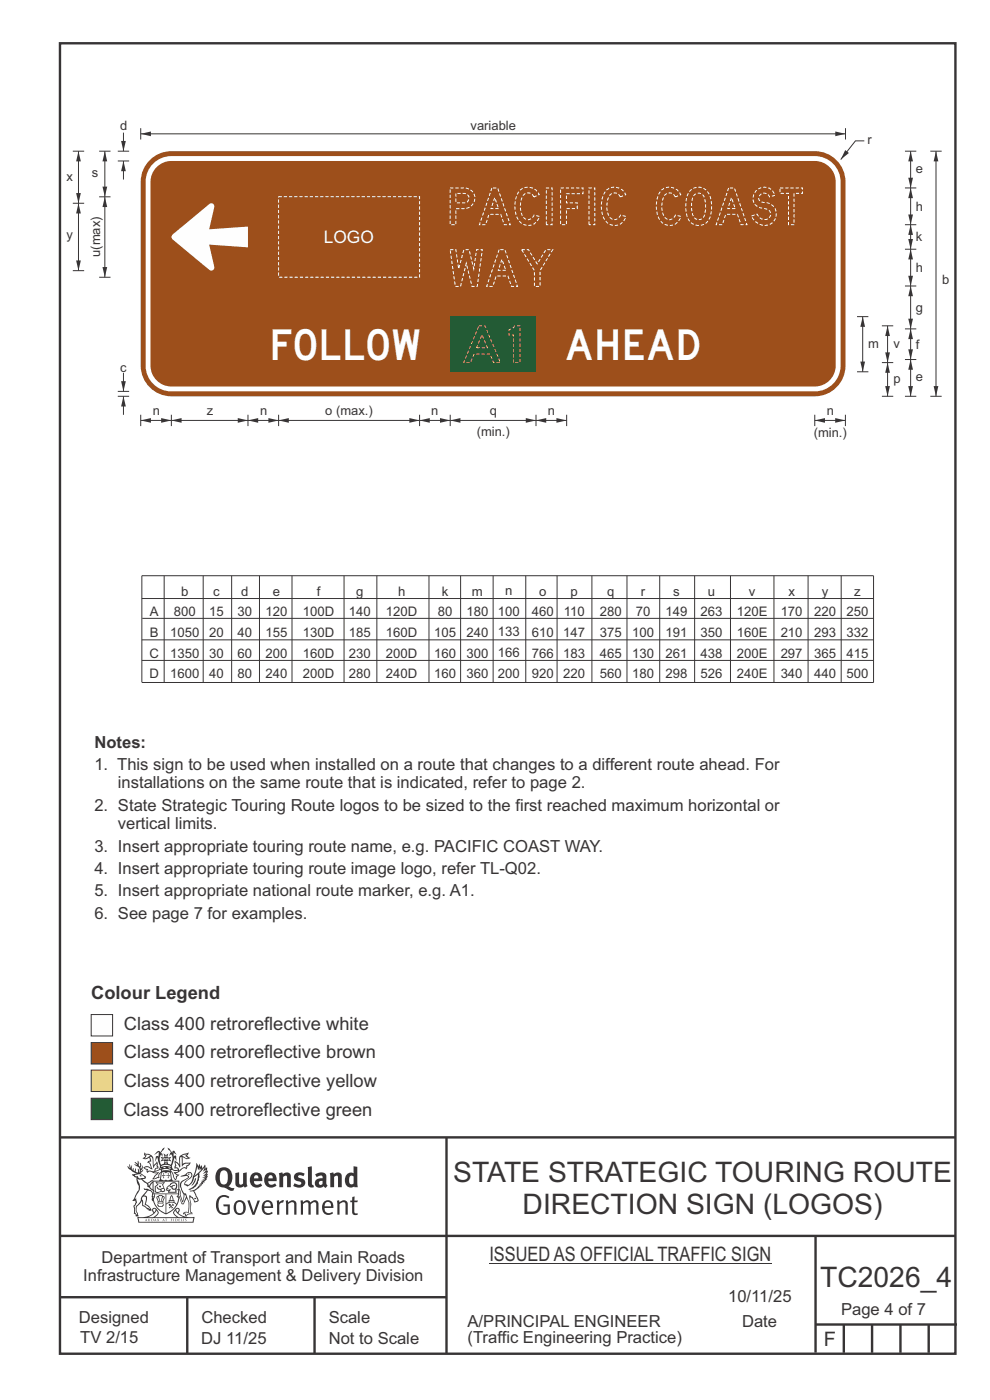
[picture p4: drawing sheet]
<svg xmlns="http://www.w3.org/2000/svg" width="210mm" height="297mm" viewBox="0 0 210 297" stroke-linecap="round" stroke-linejoin="round" font-family="sans-serif">
<path d="M12.7 9.2h190v278h-190zM12.7 241.3h190M94.7 241.4v45.8M12.7 275.2h82M12.7 262.2h190.1M39.7 275.2v12M66.7 275.2v12M173 262.1v24.9" fill="none" stroke="#373435" stroke-width=".51"/>
<g fill="#373435">
<path d="M47 248.4a2.55 2.55 0 0 0 0 2.7l.3 .2a.81 .81 0 0 0 1-1v-.5a1.04 1.04 0 0 0-1.1-1.5zM46.3 248.1a1.82 1.82 0 0 1 2.1-.2 1.82 1.82 0 0 1 .9 1.8 2.29 2.29 0 0 1-.8 2l.7 .3h.5l-.2 .6a2.87 2.87 0 0 1-2-.7 2.12 2.12 0 0 1-1.7-3.1z" fill-rule="evenodd"/>
<path d="M49.9 248.9l.8-.2v2a.46 .46 0 0 0 .3 .6 .46 .46 0 0 0 .6-.3v-2.1l.7-.2v2.4l.2 .5-.5 .3-.3-.3a1.02 1.02 0 0 1-1.2 .3 1.02 1.02 0 0 1-.6-1.1z" fill-rule="evenodd"/>
<path d="M54 249.5l-.1 .5h.9a.49 .49 0 0 0-.2-.6 .49 .49 0 0 0-.6 .1zM53.4 249.1a1.34 1.34 0 0 1 1.6-.2 1.34 1.34 0 0 1 .6 1.5v.2h-1.7a.77 .77 0 0 0 .5 .8 .77 .77 0 0 0 .9-.4l.3 .5a1.59 1.59 0 0 1-2 .2 1.59 1.59 0 0 1-.5-2.1z" fill-rule="evenodd"/>
<path d="M57 249.5l-.1 .5h1a.49 .49 0 0 0-.2-.6 .49 .49 0 0 0-.7 .1zM56.4 249.1a1.34 1.34 0 0 1 1.6-.2 1.34 1.34 0 0 1 .7 1.5v.2h-1.8a.77 .77 0 0 0 .5 .8 .77 .77 0 0 0 .9-.4l.4 .5a1.59 1.59 0 0 1-2.1 .2 1.59 1.59 0 0 1-.5-2.1z" fill-rule="evenodd"/>
<path d="M59.2 248.9l.7-.2 .1 .4a.95 .95 0 0 1 1-.3 .95 .95 0 0 1 .7 .8v2.3h-.8v-2.3a.46 .46 0 0 0-.8 .1v2.2h-.8z" fill-rule="evenodd"/>
<path d="M62.6 249.1a1.75 1.75 0 0 1 2-.1l-.2 .5-.6-.2a.43 .43 0 0 0-.6 .3l.4 .3a1.04 1.04 0 0 1 1.2 1.1 1.04 1.04 0 0 1-1.4 1l-1.2-.4 .3-.6 1 .4 .4-.4a.88 .88 0 0 0-1-.5l-.4-.2-.1-.4z" fill-rule="evenodd"/>
<path d="M65.3 247.6l.8-.2 .1 3.8 .3 .2 .1 .4a.88 .88 0 0 1-1 0 .88 .88 0 0 1-.3-1z" fill-rule="evenodd"/>
<path d="M67.8 250.6a.43 .43 0 0 0-.1 .7 .43 .43 0 0 0 .7-.1v-.7zM66.8 249.1a1.7 1.7 0 0 1 2.4 .1v1.9l.3 .4-.4 .5-.5-.4a1.03 1.03 0 0 1-1.7-.1 1.03 1.03 0 0 1 .8-1.5h.7v-.4a.8 .8 0 0 0-1.2 .1z" fill-rule="evenodd"/>
<path d="M70 248.9l.7-.2 .1 .4a.95 .95 0 0 1 1-.3 .95 .95 0 0 1 .7 .8v2.3h-.8v-2.3a.46 .46 0 0 0-.8 .1v2.2h-.8z" fill-rule="evenodd"/>
<path d="M74.3 249.5a1.48 1.48 0 0 0 0 1.7h.5l.2-.1v-1.5l-.3-.2zM75 247.4l.8 .1 .1 4.4h-.7l-.1-.2a1.26 1.26 0 0 1-1.4 0 1.26 1.26 0 0 1-.5-1.3 1.29 1.29 0 0 1 .4-1.4 1.29 1.29 0 0 1 1.4-.1z" fill-rule="evenodd"/>
<path d="M46.4 253.9a1.72 1.72 0 0 1 2.3 0l-.3 .3a1.24 1.24 0 0 0-1.4-.2 1.24 1.24 0 0 0-.6 1.4 1.49 1.49 0 0 0 1.2 1.9l.7-.1v-1.3h-.8l-.1-.4h1.3v1.9a1.93 1.93 0 0 1-2.2 0 1.93 1.93 0 0 1-.7-2.2l.2-.8z" fill-rule="evenodd"/>
<path d="M50.4 255.1a1.65 1.65 0 0 0 .2 2.2 .99 .99 0 0 0 1-1.4 .78 .78 0 0 0-.4-.8 .78 .78 0 0 0-.8 0zM50 254.9a1.33 1.33 0 0 1 1.6-.1 1.33 1.33 0 0 1 .5 1.4 1.31 1.31 0 0 1-1.3 1.6 1.31 1.31 0 0 1-1.2-1.6v-.6z" fill-rule="evenodd"/>
<path d="M52.5 254.7l.4-.1 .9 2.6 .8-2.5h.5l-1.1 3h-.5z" fill-rule="evenodd"/>
<path d="M56.3 255.2l-.2 .7h1.3a.7 .7 0 0 0-.3-.8 .7 .7 0 0 0-.8 .1zM55.9 255a1.22 1.22 0 0 1 1.5-.2 1.22 1.22 0 0 1 .5 1.5h-1.8a.93 .93 0 0 0 .5 1 .93 .93 0 0 0 1.1-.2l.2 .3a1.43 1.43 0 0 1-1.8 .1 1.43 1.43 0 0 1-.6-1.7z" fill-rule="evenodd"/>
<path d="M58.7 254.7l.4-.1 .1 .5 .4-.4 .6-.1-.2 .5a.66 .66 0 0 0-.8 .7v1.9h-.4z" fill-rule="evenodd"/>
<path d="M60.6 254.7l.4-.1 .1 .5a.94 .94 0 0 1 1-.5 .94 .94 0 0 1 .8 .8v2.3h-.5l-.1-2.5a.81 .81 0 0 0-1.2 .3v2.2h-.4z" fill-rule="evenodd"/>
<path d="M63.7 254.7l.5-.1 .1 .5 .4-.3a.78 .78 0 0 1 1.1 .3 .9 .9 0 0 1 1-.5 .9 .9 0 0 1 .8 .8v2.3h-.5l-.1-2.5a.67 .67 0 0 0-1.1 .3v2.2h-.5v-2.4l-.4-.3-.7 .4v2.3h-.5z" fill-rule="evenodd"/>
<path d="M69 255.2l-.1 .7h1.3a.7 .7 0 0 0-.3-.8 .7 .7 0 0 0-.9 .1zM68.7 255a1.22 1.22 0 0 1 1.5-.2 1.22 1.22 0 0 1 .5 1.5h-1.8a.93 .93 0 0 0 .4 1 .93 .93 0 0 0 1.2-.2l.1 .3a1.44 1.44 0 0 1-1.7 .1 1.44 1.44 0 0 1-.6-1.7z" fill-rule="evenodd"/>
<path d="M71.4 254.7l.5-.1 .1 .5a.94 .94 0 0 1 1-.5 .94 .94 0 0 1 .8 .8v2.3h-.5l-.1-2.5a.81 .81 0 0 0-1.2 .3v2.2h-.4z" fill-rule="evenodd"/>
<path d="M74.7 253.9l.5-.1v.9h.7l-.1 .3h-.6v2.2l.1 .2h.5l.1 .3a.75 .75 0 0 1-1.2-.6v-2.1h-.4v-.3h.4z" fill-rule="evenodd"/>
<path d="M30.8 244.9l1.1 .3-.9 .5h-.4l.6-.5zM31.8 245.4h.2a2.44 2.44 0 0 1 .4 1.9l.1 .5 .7-1-.1 .6 .3 .3a.57 .57 0 0 0-.6 .7l-1-.1-.5 .2 .2-.5-.8-.3 .7-.1 .9 .5 .1-.1-.6-1.3-.2-.2h.5zM30.7 244.4l-.1 .5 .2 .4-.6 .4a1.04 1.04 0 0 0 1.4-.1l.2 .6-.3 .1-.2 .4a.94 .94 0 0 1 .8 1.1l-.2-.1a1.16 1.16 0 0 0-1.5-.1l.3 .4 .4 .2 .1 .5 .2 .1 .1-.2a.94 .94 0 0 1 1.1 .2l.8 .1-1.2 1.2a1.13 1.13 0 0 0 1.2-.2l.4-.1-.1-.4 .5-.8a.83 .83 0 0 0-.6 1.1l-.3-.1-.7 .4 1.1-1.4-.5 .1-.5-.1 1.3-.5-.1-.1-.9 .4v-.3l.2-.2 .3 .1 .1-.3-.2-.4v-.6l-.1-.4-.7 1v-.7a1.42 1.42 0 0 0-1.6-1.8z" fill-rule="evenodd"/>
<path d="M38.5 245.2l.5-.2 .7-.1-.6 .3 .8 .5h-.3zM38.3 245.5l.2-.1 .1 2a1.69 1.69 0 0 1 1.6-.6l-.8 .5 .1 .5a1.1 1.1 0 0 0-1.5 .6l-.1-.5-.2-.2h-.5l.3-.4-.3-.7a1.42 1.42 0 0 1 .8 1.1l.2-.1zM37.1 246.2l.1 1-.2 .3 .1 .4h.5l.1 .2a.96 .96 0 0 1-1.1-.1l-.1 .1a1.06 1.06 0 0 0 1.3 .2v.1a.72 .72 0 0 1-1 .2l.3 .5 .6 .2-.4 .2-.1 .6-.2-.3-.4-1.1-.4-.4 .4 .9a1.54 1.54 0 0 0 .7 1.2l.2-.3a.58 .58 0 0 1 .4-.8l.2-.1h-.3l-.5-.3 .9-.5a.93 .93 0 0 1 1.2-.5v.2l.2-.2 .1-.5a.99 .99 0 0 0 .7-.8l-1.3 .1-.3 .2-.1-1.4 .9 .4 .9-.3h-.4l-.5-.4 .4-.7-.6 .2a1.46 1.46 0 0 0-1.4 2.1v.4l-.2-.4z" fill-rule="evenodd"/>
<path d="M35.6 248.9l.2 .1-.1 .3 .4 .1h-.4v.6l-.1-.6h-.3l.3-.1z" fill-rule="evenodd"/>
<path d="M34.6 248.9l.2 .1v.3l.3 .1h-.3l-.1 .6v-.6h-.4l.4-.1z" fill-rule="evenodd"/>
<path d="M34.3 248.8a.57 .57 0 0 1 .9 .2 .57 .57 0 0 1 .9-.2l.2 1.4h-.2a.57 .57 0 0 1-.9 0 .69 .69 0 0 1-1.1 0zM34.2 248.1l-.3 2.1-.2 .4h3l-.2-.4-.3-2.1h-.2v.2l-.8-.1-.8 .1v-.2z" fill-rule="evenodd"/>
<path d="M34.2 252.4a.3 .3 0 0 0 .6 0 .3 .3 0 0 0-.6 0zM33.3 250.9l.3 .3-.3 .4a.79 .79 0 0 0 0 1.3l.8-.2-.1-.3a.55 .55 0 0 1-.7-.6l.1-.1 .2 .3 .3 .2 .8-.2-.4-.7 .4-.4-.7 .2zM33 250.7l1.1 .2 .9-.2-.4 .6 .4 1.2a.56 .56 0 0 1-.8 .3l-.2 .1a.73 .73 0 0 1-.9 .1 .73 .73 0 0 1-.3-1v-.4l.6-.4z" fill-rule="evenodd"/>
<path d="M35.6 251.8l.7-.4a.58 .58 0 0 1 1-.1 .58 .58 0 0 1-.4 .9l-.3-.3a.43 .43 0 0 1 .6-.4 .57 .57 0 0 0-.8 .2l-.2-.1-.3 .1 .4 .2a.55 .55 0 0 0 .9 .4v.5h-1.3l.3-.4-.1-.1-.6 .1 .2-.3-.2-.1zM35.4 251.8l-.1 .2a.39 .39 0 0 0 .2 .6h.3l-.2 .4h1.9l-.1-.8a.86 .86 0 0 0-.1-1.3 .86 .86 0 0 0-1.3 .4z" fill-rule="evenodd"/>
<path d="M36 254.8h.8v.2h-.8zM36.4 253.8l.2 .8h-.4zM36.4 253.5l-.3 .5-.1 .6h-.2v.4l-.7 .4 .2 .1a1.48 1.48 0 0 1 2.1 .2l.2-.1-.6-.5v-.5h-.2l-.1-.6z" fill-rule="evenodd"/>
<path d="M35.8 255.4l.4 .1 .1 .3 .3-.2-.2-.2a.38 .38 0 0 1 .5 .5l-.2-.2-.3 .2 .3 .2-.3 .3-.1-.4-.4 .4-.1-.2 .4-.3-.1-.1-.2 .1z" fill-rule="evenodd"/>
<path d="M34.5 254h.2v.2l-.2 .6h-.2zM33.6 255.3h.9v.2a.55 .55 0 0 1-.8 .4v-.2l-.2-.1zM33.4 254h.2l.2 .8h-.2zM33.6 255l.8-.1 .1 .2h-.8zM33.8 253.7h.5l-.2 1.1h-.1zM33.3 253.8l-.1 .3 .3 1.1a.48 .48 0 0 0-.1 .6 .48 .48 0 0 0 .5 .2h.5a.49 .49 0 0 0 .2-.8l.3-1.1-.1-.3a1.42 1.42 0 0 0-1.5 0z" fill-rule="evenodd"/>
<path d="M33.7 251.5l.4 .1 .1 .3h-.3z" fill-rule="evenodd"/>
<path d="M41.3 250.1l.3-.2-.2 .8-.6 .8h-.2l.5-.7z" fill-rule="evenodd"/>
<path d="M39.7 249l.3-.2 .5 .2a.88 .88 0 0 1-.6 1.1 1.22 1.22 0 0 0-.8 1.3l.5 .2a.72 .72 0 0 0 .9-.4l.5-.8 .2-.6 .8-.6v.2a2.85 2.85 0 0 1-2 2.9l.1 .1a2.13 2.13 0 0 0 1.9-1.5v-.3a2.01 2.01 0 0 0 .3-1.7l1.1-1.3-.4 1 .7-.5-.7 1 .8-.4-.8 .8 .7-.2-.9 .6 .8-.1-.8 .4h.7l-.8 .3 .3 .2h-.4l.2 .3h-.4l.2 .3h-.4l.1 .2h-.1a2.16 2.16 0 0 1-2 1.1l.1 .2 .4-.1a.76 .76 0 0 1 .7 .8l.5 1.2-.6 .2a1.45 1.45 0 0 0-1.1-1.3l.2 1.8-.1 1.8 .4 .3a1.07 1.07 0 0 0-1.2 .4v-.3l-.5-.2a.87 .87 0 0 1 1.1-.1v-.7a4.4 4.4 0 0 0-.6-3.1l-.1-.3h-.2a2.16 2.16 0 0 1-.7-2.2l.3-.4 1.2-.7a.55 .55 0 0 0-.4-.8zM37.8 252.4a.76 .76 0 0 1 .3 1.1l.6 1.6 .4-1.7 .2 .1a.61 .61 0 0 1-.1 .9l-.3 .8-.2 .1-.7-1.6-.3 .1a1.18 1.18 0 0 0 .1-1.4zM41.8 247.5l.2 .7 .3-.5v.6l.4-.5a1.9 1.9 0 0 1-1.2 1.4l-.3 .3zM38.2 249.6l1.4-.2 .2 .2v.3l-.5 .2a1.26 1.26 0 0 0-.9 1.9l.2 .7a1.84 1.84 0 0 1 .1 2.1l-.4-1.4a.96 .96 0 0 0-.4-1.2l-.4 .2a.78 .78 0 0 1 0 1.3l.1 .3h.4l.4 1.1a.38 .38 0 0 0 .2 .4 .38 .38 0 0 0 .4-.1l.6-1.2a2.94 2.94 0 0 1 .4 2.5l-.1 .4h-.8l-.3 .4v.2l.4-.1 .1 .4 .2 .1a1.02 1.02 0 0 1 1.3-.5v-.4l-.3-.1 .1-1.8-.3-1.3h.1a1.14 1.14 0 0 1 .8 1 .63 .63 0 0 0 .8-.2 .63 .63 0 0 0-.2-.9l-.6-1.2 .9-.6 .2-.4h.3l-.1-.2h.4l-.1-.3h.3l-.1-.3 .5-.1-.2-.2 .6-.4v-.2h-.2l.4-.5h-.3l.3-.5-.4 .1 .4-.5v-.3l-.3 .2 .2-.7-.1-.2-.4 .3v-.8l-.6 .8-.2-.8-.2 .5-.3-.7-.1 .6-.5-.8-.1 1.4-.6 1.8a1.81 1.81 0 0 1-1 1.5l-.6-.2a1.75 1.75 0 0 1 1.1-1.2 .75 .75 0 0 0 .1-1.3 .75 .75 0 0 0-1.2 .4z" fill-rule="evenodd"/>
<path d="M41.2 254.1h.3l.2 .2-.4 .1z" fill-rule="evenodd"/>
<path d="M29.4 258.4h11.6l-.1 .8h-11.4zM31.3 258.2l.5-.1a2.48 2.48 0 0 0 1.4-1.3l.3 .5-.5 .6-.5 .3zM32.5 256.6l.3-.2 .2 .1-.3 .7zM37.2 256.8a2.65 2.65 0 0 0 1.8 1.4h-1.1l-.5-.3-.5-.6zM37.4 256.5l.2-.1 .3 .2-.3 .6zM29.2 258.2l.1 1.2h11.8l.2-1.1-.2-.1a4.1 4.1 0 0 1-3.3-.9l.3-.4-.1-.6a1.06 1.06 0 0 0-1.3 1l.2 .4 .6 .5h-4.7l.3-.1a.84 .84 0 0 0 .6-.8 .84 .84 0 0 0-.5-.8l-.3-.2h-.5l-.1 .6 .3 .4a4.2 4.2 0 0 1-3.4 .9z" fill-rule="evenodd"/>
<path d="M31 258.7l.1 .2h-.2zM31 258.5l-.3 .6 .4-.2 .2 .2z" fill-rule="evenodd"/>
<path d="M31.3 258.6h.3v.4a.25 .25 0 0 0 .2-.1 .25 .25 0 0 0-.1-.3h.1a.29 .29 0 0 1 0 .4 .29 .29 0 0 1-.4 0 .29 .29 0 0 1 0-.4z" fill-rule="evenodd"/>
<path d="M32.2 258.6a.22 .22 0 0 1 .3 .2 .22 .22 0 0 1-.3 .2zM32 258.6l.1 .4a.33 .33 0 0 0 .4 0 .33 .33 0 0 0 0-.4 .33 .33 0 0 0-.5 0z" fill-rule="evenodd"/>
<path d="M32.9 258.7l.1 .2h-.2zM32.9 258.5l-.2 .6 .3-.2 .2 .2z" fill-rule="evenodd"/>
<path d="M33.3 258.6h.2l.1 .1 .2-.1-.2 .2 .2 .3-.3-.3-.1 .3h-.1l.2-.3z" fill-rule="evenodd"/>
<path d="M34.7 258.7l.1 .2h-.2zM34.7 258.5l-.3 .6 .4-.2 .2 .2z" fill-rule="evenodd"/>
<path d="M35 258.5h.5l-.2 .1v.5h-.2l.1-.5z" fill-rule="evenodd"/>
<path d="M36.2 258.6l.3-.1-.1 .1v.2h.1h-.1v.3h-.2z" fill-rule="evenodd"/>
<path d="M36.7 258.6h.2v.5h-.2z" fill-rule="evenodd"/>
<path d="M37.3 258.6a.22 .22 0 0 1 .3 .2 .22 .22 0 0 1-.3 .2zM37.1 258.6v.4a.33 .33 0 0 0 .5 0 .33 .33 0 0 0 0-.4 .33 .33 0 0 0-.5 0z" fill-rule="evenodd"/>
<path d="M37.8 258.6l.4-.1-.2 .1v.2h.1h-.1v.2l.2 .1h-.4z" fill-rule="evenodd"/>
<path d="M38.4 258.6h.2l-.1 .4 .2 .1h-.3z" fill-rule="evenodd"/>
<path d="M38.9 258.6h.2v.5h-.2z" fill-rule="evenodd"/>
<path d="M39.3 258.6h.2h-.1l.2 .3-.2 .2-.1-.1v-.1l.2 .1z" fill-rule="evenodd"/>
<path d="M34.2 247.4a1.51 1.51 0 0 1 2 .2 2.67 2.67 0 0 0-2.1 0zM35.7 247.6l.4 .1 .1 .3-.4-.1zM34.6 247.6h.5l.1 .2h-.4zM34 247.8l.3 .2h-.3zM34.9 246.9l.3-.2 .3 .2zM34.9 245.6l.2 .1v.3h-.2zM35 245.1l.2 .2 .2-.2-.1 .3h-.2zM35.1 246.3h.2l.1 .4-.2-.2-.2 .2zM35.3 245.7l.2-.1v.4h-.2zM34.4 245.7h.3l.1 .3-.4 .1 .2-.2zM35.7 245.7h.3l-.2 .2 .2 .2-.4-.1zM32.7 244.9l1-.5-.1 1-.2-.2-.3 .2-.3 1.1 .5-1 .3 .9a1.84 1.84 0 0 1 .2 1.7l.4 .1a2.48 2.48 0 0 1 2.2 0l.2-.2-.2-.7 .7-1.8 .4 .7-.2-1-.2-.1-.2 .3v-.9l.6 .4-.6-.8-.3 .1-.1 .4-.5-.9-.5-.3 .2 .5 .6 .5-.5 .8 .4-.4a2.06 2.06 0 0 1 0 2.3l-.5-.2-.2-.6 .1-.1 .8 .2-.4-.5 .4-.5-.7 .2-.2-.2 .2-.7-.5 .4-.5-.4 .2 .7-.2 .2-.7-.2 .4 .5-.4 .5 .8-.2 .1 .1-.2 .6-.5 .2a2.02 2.02 0 0 1 0-2.2l.3 .5-.1-.7-.3-.1 .8-1.2-.4 .3-.5 .8-.2-.3a.8 .8 0 0 0-.8 .5z" fill-rule="evenodd"/>
<path d="M29.2 250.1l.3 .1a.61 .61 0 0 1 .8 .4l.3 .2a.8 .8 0 0 1 .6 1l.4 .1 .5 .5a1 1 0 0 1 .5 1.1l-.1 .7v-.5h-.1a.96 .96 0 0 0-.8-1.3l-.2-.2h-.7l-.1-.1-.1 .1 .1 .3h.6l-1.2 1.3-.2 1-.4 .6a1.33 1.33 0 0 0-.5 1.8l.2 .5a1.26 1.26 0 0 1-.5-1.5l-.1-.3a1.56 1.56 0 0 0 .4-1.7l-.3 .2 .2-.5a3.2 3.2 0 0 0 .7-3zM30.4 253.9h.4a2.06 2.06 0 0 1-.1 1.6l.7 .5 .4 .4-.6-.1-.8-.6-.1-.9a.51 .51 0 0 1 .1-.9zM28.6 249.3a1.52 1.52 0 0 1 2.1 .5l-1.1 .2-.2-.1-.1-.4h-.5zM27.5 247v.8l-.3-.4h-.1a3.1 3.1 0 0 0 1.9 1.6l-1 .1 .5 .6 .5 .1 .1 1.1a1.84 1.84 0 0 1-.3 2.5l-.4 .9-.3 .4 .2 .1 .4-.1 .1 .4-.2 .5-.3 .2 .1 1.7h.2l.3 .5 .1 .1 .4-.1-.1-.5a1.3 1.3 0 0 1-.1-1.7l.9-1 .1 1.1 .6 .2 .5 .5 .1-.1 .2 .3h.5a1.85 1.85 0 0 0-1.2-1.4l.1-.3a1.39 1.39 0 0 0 0-1.4l-.5-.1 .5-.5a.66 .66 0 0 1 .9-.4 .66 .66 0 0 1 .3 .9l-.1 .4 .2-.1v.2l-.1 .3 .2 .5 .1-.3a2.24 2.24 0 0 0 .1-2.2 .73 .73 0 0 1-.7-.7 .73 .73 0 0 1 .6-.7v-.2a.94 .94 0 0 0-.9 .8 .48 .48 0 0 1-.1-.6 .48 .48 0 0 1 .5-.2l.5-.3a.51 .51 0 0 0-.8 .2l-.5 .2-1-.8h.6l.2-.5-1.2-.7 .5-.5v-.3l-.5 .4 .1-.2a.69 .69 0 0 0 .2-1v.4l-.2 .3v-1.1l-.3-.2 .1 .6-.1 .2-.4-1.3v.7l-.6-.4 .5 .7-.6-.2 .3 .3a1 1 0 0 1 .7 1.4l-.2-.8v.9l-.5-.2v-.8l-.2 .7-.2-.1-.1-.6-.2 .4-.2-.2 .1-.7-.2 .5z" fill-rule="evenodd"/>
<path d="M29.6 249.4l.2-.1 .3 .2z" fill-rule="evenodd"/>
<path d="M32.4 250.5h5.6v2l-.2-.1v-1.7h-5.2v2.5h5.2v-.8l.1 .2-.1 1.1v-.3h-2.5v4a4.1 4.1 0 0 0 2.6-3.6l.1-.1a4 4 0 0 1-2.8 3.9 4.2 4.2 0 0 1-2.8-4.7l.1 1.2 .1-.1a3.8 3.8 0 0 0 2.5 3.4v-4h-2.5l-.2-.9z" fill-rule="evenodd"/>
<circle cx="40" cy="249.1" r=".17"/>
</g>
<g fill="none" stroke="#373435" stroke-width=".21">
<path d="M30.1 135.7h155.2M30.1 127h155.2M30.2 131.2h155.1M34.8 122.1v22.7M43.1 122.1v22.7M49.1 122.1v22.7M55 122.1v22.7M61.9 122.1v22.7M73 122.1v22.7M79.9 122.1v22.7M91 122.1v22.7M97.7 122.1v22.7"/>
<path d="M104.6 122.1v22.7M111.5 122.1v22.7M118.2 122.1v22.7M125.6 122.1v22.7M133 122.1v22.7M139.9 122.1v22.7M147.3 122.1v22.7M155 122.1v22.7M164.2 122.1v22.7M171.4 122.1v22.7M178.4 122.1v22.7M30.1 144.7v-22.6h155.2v22.7h-155.2"/>
<path d="M30.1 140.1h155.2"/>
</g>
<path d="M173 281h30M179 281v6M185 281v6M191 281v6M197 281v6" fill="none" stroke="#373435" stroke-width=".51"/>
<path d="M19.3 233h4.6v4.5h-4.6z" fill-rule="evenodd" fill="#235b35" stroke="#373435" stroke-width=".21"/>
<path d="M19.3 215.2h4.6v4.6h-4.6z" fill-rule="evenodd" fill="#fefefe" stroke="#373435" stroke-width=".21"/>
<path d="M19.3 221.2h4.6v4.5h-4.6z" fill-rule="evenodd" fill="#9d4f1b" stroke="#373435" stroke-width=".21"/>
<path d="M19.3 227h4.6v4.6h-4.6z" fill-rule="evenodd" fill="#ffd520" stroke="#373435" stroke-width=".21"/>
<path d="M103.8 267.9h1v.2h-1z" fill-rule="evenodd" fill="#373435"/>
<path d="M59.1 88v2.4M59.1 89.2h29.9M104.8 268h58.8" fill="none" stroke="#373435" stroke-width=".21"/>
<g fill="#373435">
<path d="M86.8 88.7l2.2 .5-2.2 .5z"/>
<path d="M59.1 89.2l2.2-.5v1z"/>
</g>
<path d="M89 89.2h6.5" fill="none" stroke="#373435" stroke-width=".21"/>
<g fill="#373435">
<path d="M89 89.2l2.2-.5v1z"/>
<path d="M93.3 88.7l2.2 .5-2.2 .5z"/>
</g>
<path d="M89 88v2.4M95.5 88v2.4" fill="none" stroke="#373435" stroke-width=".21"/>
<path d="M32.5 34.7a5.4 5.4 0 0 0-1.6 3.9v39a5.5 5.5 0 0 0 5.4 5.4h136.6a5.5 5.5 0 0 0 5.4-5.4v-39a5.5 5.5 0 0 0-5.4-5.5h-136.6a5.4 5.4 0 0 0-3.8 1.6zM33.5 35.2a4.4 4.4 0 0 0-1.6 3.4v39a4.4 4.4 0 0 0 4.4 4.4h136.6a4.4 4.4 0 0 0 4.4-4.4v-39a4.4 4.4 0 0 0-4.4-4.4h-136.6a4.4 4.4 0 0 0-2.8 1zM32.1 33.7a6.5 6.5 0 0 1 4.2-1.6h136.6a6.5 6.5 0 0 1 6.4 6.5v39a6.5 6.5 0 0 1-6.4 6.5h-136.6a6.5 6.5 0 0 1-6.5-6.5v-39a6.5 6.5 0 0 1 2.3-4.9z" fill-rule="evenodd" fill="#9d4f1b"/>
<path d="M29.8 28.4h149.5" fill="none" stroke="#373435" stroke-width=".21"/>
<g fill="#373435">
<path d="M29.8 28.4l2.2-.5v1z"/>
<path d="M177.2 27.9l2.1 .5-2.1 .5z"/>
</g>
<path d="M29.8 27.2v2.4M183.3 29.9h-1.8l-3.2 3.9" fill="none" stroke="#373435" stroke-width=".21"/>
<path d="M179.3 31.8l.8 .7-1.8 1.3z" fill="#373435"/>
<path d="M198.5 32.1v52" fill="none" stroke="#373435" stroke-width=".21"/>
<g fill="#373435">
<path d="M198.5 32.1l.5 2.1h-1z"/>
<path d="M198 81.9h1l-.5 2.2z"/>
</g>
<path d="M197.3 32.1h2.4M26.2 79.1v3.9M197.3 84.1h2.4" fill="none" stroke="#373435" stroke-width=".21"/>
<path d="M25.7 80.9h1l-.5 2.1z" fill="#373435"/>
<path d="M25 84.1h2.4M25 83h2.4M26.2 84.1v3.9" fill="none" stroke="#373435" stroke-width=".21"/>
<path d="M26.2 84.1l.5 2.1h-1z" fill="#373435"/>
<path d="M26.2 28.1v4" fill="none" stroke="#373435" stroke-width=".21"/>
<path d="M25.7 29.9h1l-.5 2.2z" fill="#373435"/>
<path d="M25 34.2h2.4M25 32.1h2.4M26.2 34.2v3.9" fill="none" stroke="#373435" stroke-width=".21"/>
<path d="M26.2 34.2l.5 2.1h-1z" fill="#373435"/>
<path d="M29.8 89.2h6.5" fill="none" stroke="#373435" stroke-width=".21"/>
<g fill="#373435">
<path d="M29.8 89.2l2.2-.5v1z"/>
<path d="M34.2 88.7l2.1 .5-2.1 .5z"/>
</g>
<path d="M29.8 88v2.4M36.3 88v2.4M36.3 89.2h16.3" fill="none" stroke="#373435" stroke-width=".21"/>
<g fill="#373435">
<path d="M50.4 88.7l2.2 .5-2.2 .5z"/>
<path d="M36.3 89.2l2.2-.5v1z"/>
</g>
<path d="M52.6 89.2h6.5M52.6 88v2.4" fill="none" stroke="#373435" stroke-width=".21"/>
<g fill="#373435">
<path d="M52.6 89.2l2.2-.5v1z"/>
<path d="M56.9 88.7l2.2 .5-2.2 .5z"/>
</g>
<path d="M179.3 27.2v2.4M172.8 89.2h6.5" fill="none" stroke="#373435" stroke-width=".21"/>
<g fill="#373435">
<path d="M172.8 89.2l2.2-.5v1z"/>
<path d="M177.2 88.7l2.1 .5-2.1 .5z"/>
</g>
<path d="M183 67.2v11.7M172.8 88v2.4M179.3 88v2.4" fill="none" stroke="#373435" stroke-width=".21"/>
<g fill="#373435">
<path d="M183 67.2l.5 2.1h-1z"/>
<path d="M182.5 76.7h1l-.5 2.2z"/>
</g>
<path d="M181.8 78.9h2.4M181.8 67.2h2.4M193.2 76.3v7.8" fill="none" stroke="#373435" stroke-width=".21"/>
<g fill="#373435">
<path d="M193.2 76.3l.5 2.1h-1z"/>
<path d="M192.7 81.9h1l-.5 2.2z"/>
</g>
<path d="M192 76.3h2.4M193.2 69.8v6.5M192 84.1h2.4" fill="none" stroke="#373435" stroke-width=".21"/>
<g fill="#373435">
<path d="M193.2 69.8l.5 2.1h-1z"/>
<path d="M192.7 74.1h1l-.5 2.2z"/>
</g>
<path d="M192 69.8h2.4M193.2 60.7v9.1" fill="none" stroke="#373435" stroke-width=".21"/>
<g fill="#373435">
<path d="M193.2 60.7l.5 2.1h-1z"/>
<path d="M192.7 67.6h1l-.5 2.2z"/>
</g>
<path d="M193.2 32.1v7.8" fill="none" stroke="#373435" stroke-width=".21"/>
<g fill="#373435">
<path d="M193.2 32.1l.5 2.1h-1z"/>
<path d="M192.7 37.7h1l-.5 2.2z"/>
</g>
<path d="M192 39.9h2.4M192 32.1h2.4M193.2 39.9v7.8" fill="none" stroke="#373435" stroke-width=".21"/>
<g fill="#373435">
<path d="M193.2 39.9l.5 2.1h-1z"/>
<path d="M192.7 45.5h1l-.5 2.2z"/>
</g>
<path d="M192 52.9h2.4M193.2 52.9v7.8M192 60.7h2.4" fill="none" stroke="#373435" stroke-width=".21"/>
<g fill="#373435">
<path d="M193.2 52.9l.5 2.1h-1z"/>
<path d="M192.7 58.5h1l-.5 2.2z"/>
</g>
<path d="M192 47.7h2.4M193.2 47.7v5.2" fill="none" stroke="#373435" stroke-width=".21"/>
<g fill="#373435">
<path d="M193.2 47.7l.5 2.1h-1z"/>
<path d="M192.7 50.7h1l-.5 2.2z"/>
</g>
<path d="M188.3 69.1v7.8" fill="none" stroke="#373435" stroke-width=".21"/>
<g fill="#373435">
<path d="M188.3 69.1l.5 2.2h-1z"/>
<path d="M187.8 74.8h1l-.5 2.1z"/>
</g>
<path d="M187.1 69.1h2.4M187.1 76.9h2.4M95.5 89.2h18.2" fill="none" stroke="#373435" stroke-width=".21"/>
<g fill="#373435">
<path d="M95.5 89.2l2.2-.5v1z"/>
<path d="M111.5 88.7l2.2 .5-2.2 .5z"/>
</g>
<path d="M113.7 88v2.4M113.7 89.2h6.5M120.2 88v2.4" fill="none" stroke="#373435" stroke-width=".21"/>
<g fill="#373435">
<path d="M118 88.7l2.2 .5-2.2 .5z"/>
<path d="M113.7 89.2l2.2-.5v1z"/>
</g>
<path d="M95.5 67.2h18.2v11.7h-18.2z" fill-rule="evenodd" fill="#235b35"/>
<path d="M188.3 76.9v7.2" fill="none" stroke="#373435" stroke-width=".21"/>
<g fill="#373435">
<path d="M187.8 81.9h1l-.5 2.2z"/>
<path d="M188.3 76.9l.5 2.2h-1z"/>
</g>
<path d="M187.1 84.1h2.4" fill="none" stroke="#373435" stroke-width=".21"/>
<path d="M36.6 49.7l7.8-6.4a.65 .65 0 0 1 .8-.1 .65 .65 0 0 1 .3 .7l-1.1 4.7 8.2-.5v4.4l-8.2-.6 1.1 4.7a.65 .65 0 0 1-.3 .7 .65 .65 0 0 1-.8 0l-7.8-6.6a.62 .62 0 0 1 0-1z" fill-rule="evenodd" fill="#fefefe"/>
<path d="M59.1 41.7h29.9v17.1h-29.9z" fill="none" stroke="#fefefe" stroke-width=".21" stroke-dasharray=".7 .4" stroke-linecap="butt"/>
<path d="M16.6 43.1v14.3" fill="none" stroke="#373435" stroke-width=".21"/>
<g fill="#373435">
<path d="M16.1 55.3h1l-.5 2.1z"/>
<path d="M16.6 43.1l.5 2.2h-1z"/>
</g>
<path d="M16.6 32.1v11M15.4 43.1h2.5M15.4 57.4h2.5" fill="none" stroke="#373435" stroke-width=".21"/>
<g fill="#373435">
<path d="M16.1 41h1l-.5 2.1z"/>
<path d="M16.6 32.1l.5 2.1h-1z"/>
</g>
<path d="M15.4 32.1h2.5M22.2 32.1v9.7" fill="none" stroke="#373435" stroke-width=".21"/>
<g fill="#373435">
<path d="M22.2 32.1l.5 2.1h-1z"/>
<path d="M21.7 39.6h1l-.5 2.2z"/>
</g>
<path d="M21 32.1h2.4M21 41.8h2.4M22.2 41.8v17" fill="none" stroke="#373435" stroke-width=".21"/>
<g fill="#373435">
<path d="M22.2 41.8l.5 2.1h-1z"/>
<path d="M21.7 56.7h1l-.5 2.1z"/>
</g>
<path d="M21 58.8h2.4" fill="none" stroke="#373435" stroke-width=".21"/>
<g font-size="7.8" fill="#fefefe">
<text x="95.5" y="47.7">PACIFIC COAST</text>
<text x="95.5" y="60.8">WAY</text>
</g>
<text font-size="7.8" fill="#ffd520" x="98.4" y="76.9">A1</text>
<g font-size="6.5" fill="#fefefe">
<text x="57.9" y="76.3">FOLLOW</text>
<text x="120.2" y="76.3">AHEAD</text>
</g>
<g font-size="6" fill="#373435">
<text x="96.1" y="250.8">STATE STRATEGIC TOURING ROUTE</text>
<text x="110.9" y="257.5">DIRECTION SIGN (LOGOS)</text>
<text x="174" y="273">TC2026_4</text>
</g>
<g font-size="4.2" fill="#373435">
<text x="103.8" y="267.5">ISSUED AS OFFICIAL TRAFFIC SIGN</text>
<text x="174.7" y="285.6">F</text>
</g>
<g font-size="3.9" fill="#373435">
<text x="19.3" y="212">Colour Legend</text>
<text x="26.3" y="218.5">Class 400 retroreflective white</text>
<text x="26.3" y="224.5">Class 400 retroreflective brown</text>
<text x="26.3" y="230.6">Class 400 retroreflective yellow</text>
<text x="26.2" y="236.7">Class 400 retroreflective green</text>
</g>
<text font-size="3.7" fill="#fefefe" x="68.7" y="51.6">LOGO</text>
<g font-size="3.5" fill="#373435">
<text x="20" y="158.6">Notes:</text>
<text x="20" y="163.3">1. This sign to be used when installed on a route that changes to a different route ahead. For</text>
<text x="25" y="167.3">installations on the same route that is indicated, refer to page 2.</text>
<text x="20" y="172">2. State Strategic Touring Route logos to be sized to the first reached maximum horizontal or</text>
<text x="25" y="175.9">vertical limits.</text>
<text x="20" y="185.4">4. Insert appropriate touring route image logo, refer TL-Q02.</text>
<text x="20" y="180.7">3. Insert appropriate touring route name, e.g. PACIFIC COAST WAY.</text>
<text x="20" y="190.1">5. Insert appropriate national route marker, e.g. A1.</text>
<text x="20" y="194.9">6. See page 7 for examples.</text>
<text x="21.6" y="267.9">Department of Transport and Main Roads</text>
<text x="17.7" y="271.8">Infrastructure Management &amp; Delivery Division</text>
<text x="16.7" y="280.6">Designed</text>
<text x="42.7" y="280.6">Checked</text>
<text x="69.7" y="280.6">Scale</text>
<text x="99.2" y="281.5">A/PRINCIPAL ENGINEER</text>
<text x="154.5" y="276.2">10/11/25</text>
<text x="157.4" y="281.5">Date</text>
<text x="178.4" y="278.9">Page 4 of 7</text>
<text x="17" y="284.8">TV 2/15</text>
<text x="42.7" y="285.1">DJ 11/25</text>
<text x="69.7" y="285.2">Not to Scale</text>
<text x="99.2" y="285">(Traffic Engineering Practice)</text>
</g>
<g font-size="2.8" fill="#373435">
<text x="25.5" y="27.6">d</text>
<text x="99.8" y="27.5">variable</text>
<text x="184" y="30.6">r</text>
<text x="14.1" y="38.3">x</text>
<text x="19.5" y="37.6">s</text>
<text x="194.3" y="36.7">e</text>
<text x="194.3" y="44.8">h</text>
<text x="14.1" y="50.7">y</text>
<text x="194.3" y="51.2">k</text>
<text x="21.2" y="54.5" transform="rotate(-90 21.2 54.5)">u(max)</text>
<text x="194.3" y="57.8">h</text>
<text x="199.8" y="60.3">b</text>
<text x="194.3" y="66.2">g</text>
<text x="184.1" y="73.8">m</text>
<text x="189.5" y="73.7">v</text>
<text x="194.3" y="74">f</text>
<text x="25.5" y="78.8">c</text>
<text x="189.5" y="81.2">p</text>
<text x="194.3" y="80.9">e</text>
<text x="32.4" y="88.1">n</text>
<text x="43.8" y="88.1">z</text>
<text x="55.2" y="88.1">n</text>
<text x="69" y="88.1">o (max.)</text>
<text x="91.5" y="88.1">n</text>
<text x="103.9" y="88.1">q</text>
<text x="116.2" y="88.1">n</text>
<text x="175.4" y="88.1">n</text>
<text x="101.1" y="92.5">(min.)</text>
<text x="172.6" y="92.7">(min.)</text>
<text x="31.8" y="130.7">A</text>
<text x="36.9" y="130.7">800</text>
<text x="38.4" y="126.3">b</text>
<text x="44.4" y="130.7">15</text>
<text x="45.2" y="126.3">c</text>
<text x="50.4" y="130.7">30</text>
<text x="51.2" y="126.3">d</text>
<text x="56.3" y="130.7">120</text>
<text x="57.9" y="126.3">e</text>
<text x="64.2" y="130.7">100D</text>
<text x="67.2" y="126.3">f</text>
<text x="74" y="130.7">140</text>
<text x="75.5" y="126.3">g</text>
<text x="81.9" y="130.7">120D</text>
<text x="84.4" y="126.3">h</text>
<text x="92.8" y="130.7">80</text>
<text x="93.7" y="126.3">k</text>
<text x="98.9" y="130.7">180</text>
<text x="100.1" y="126.3">m</text>
<text x="105.6" y="130.6">100</text>
<text x="107.2" y="126.3">n</text>
<text x="112.8" y="130.7">460</text>
<text x="114.3" y="126.3">o</text>
<text x="119.6" y="130.7">110</text>
<text x="121" y="126.3">p</text>
<text x="127.2" y="130.7">280</text>
<text x="128.8" y="126.3">q</text>
<text x="134.9" y="130.7">70</text>
<text x="135.9" y="126.3">r</text>
<text x="141.2" y="130.7">149</text>
<text x="142.8" y="126.3">s</text>
<text x="148.6" y="130.7">263</text>
<text x="150.2" y="126.3">u</text>
<text x="156.3" y="130.7">120E</text>
<text x="158.9" y="126.3">v</text>
<text x="165.6" y="130.7">170</text>
<text x="167.2" y="126.3">x</text>
<text x="172.7" y="130.7">220</text>
<text x="174.3" y="126.3">y</text>
<text x="179.6" y="130.7">250</text>
<text x="181.2" y="126.3">z</text>
<text x="31.8" y="135.1">B</text>
<text x="36.1" y="135.1">1050</text>
<text x="44.4" y="135.1">20</text>
<text x="50.4" y="135.1">40</text>
<text x="56.3" y="135.1">155</text>
<text x="64.2" y="135.1">130D</text>
<text x="74" y="135.1">185</text>
<text x="81.9" y="135.1">160D</text>
<text x="92.1" y="135.1">105</text>
<text x="98.9" y="135.1">240</text>
<text x="105.6" y="135">133</text>
<text x="112.8" y="135.1">610</text>
<text x="119.5" y="135.1">147</text>
<text x="127.2" y="135.1">375</text>
<text x="134.1" y="135.1">100</text>
<text x="141.2" y="135.1">191</text>
<text x="148.6" y="135.1">350</text>
<text x="156.3" y="135.1">160E</text>
<text x="165.6" y="135.1">210</text>
<text x="172.7" y="135.1">293</text>
<text x="179.6" y="135.1">332</text>
<text x="31.7" y="139.5">C</text>
<text x="31.7" y="143.9">D</text>
<text x="36.1" y="139.5">1350</text>
<text x="36.1" y="143.9">1600</text>
<text x="44.4" y="139.5">30</text>
<text x="44.4" y="143.9">40</text>
<text x="50.4" y="139.5">60</text>
<text x="50.4" y="143.9">80</text>
<text x="56.3" y="139.5">200</text>
<text x="56.3" y="143.9">240</text>
<text x="64.2" y="139.5">160D</text>
<text x="64.2" y="143.9">200D</text>
<text x="74" y="139.5">230</text>
<text x="74" y="143.9">280</text>
<text x="81.9" y="139.5">200D</text>
<text x="81.9" y="143.9">240D</text>
<text x="92.1" y="139.5">160</text>
<text x="92.1" y="143.9">160</text>
<text x="98.9" y="139.5">300</text>
<text x="98.9" y="143.9">360</text>
<text x="105.6" y="139.4">166</text>
<text x="105.6" y="143.8">200</text>
<text x="112.8" y="139.5">766</text>
<text x="112.8" y="143.9">920</text>
<text x="119.5" y="139.5">183</text>
<text x="119.5" y="143.9">220</text>
<text x="127.2" y="139.5">465</text>
<text x="127.2" y="143.9">560</text>
<text x="134.1" y="139.5">130</text>
<text x="134.1" y="143.9">180</text>
<text x="141.2" y="139.5">261</text>
<text x="141.2" y="143.9">298</text>
<text x="148.6" y="139.5">438</text>
<text x="148.6" y="143.9">526</text>
<text x="156.3" y="139.5">200E</text>
<text x="156.3" y="143.9">240E</text>
<text x="165.6" y="139.5">297</text>
<text x="165.6" y="143.9">340</text>
<text x="172.7" y="139.5">365</text>
<text x="172.7" y="143.9">440</text>
<text x="179.6" y="139.5">415</text>
<text x="179.6" y="143.9">500</text>
</g>
</svg>
